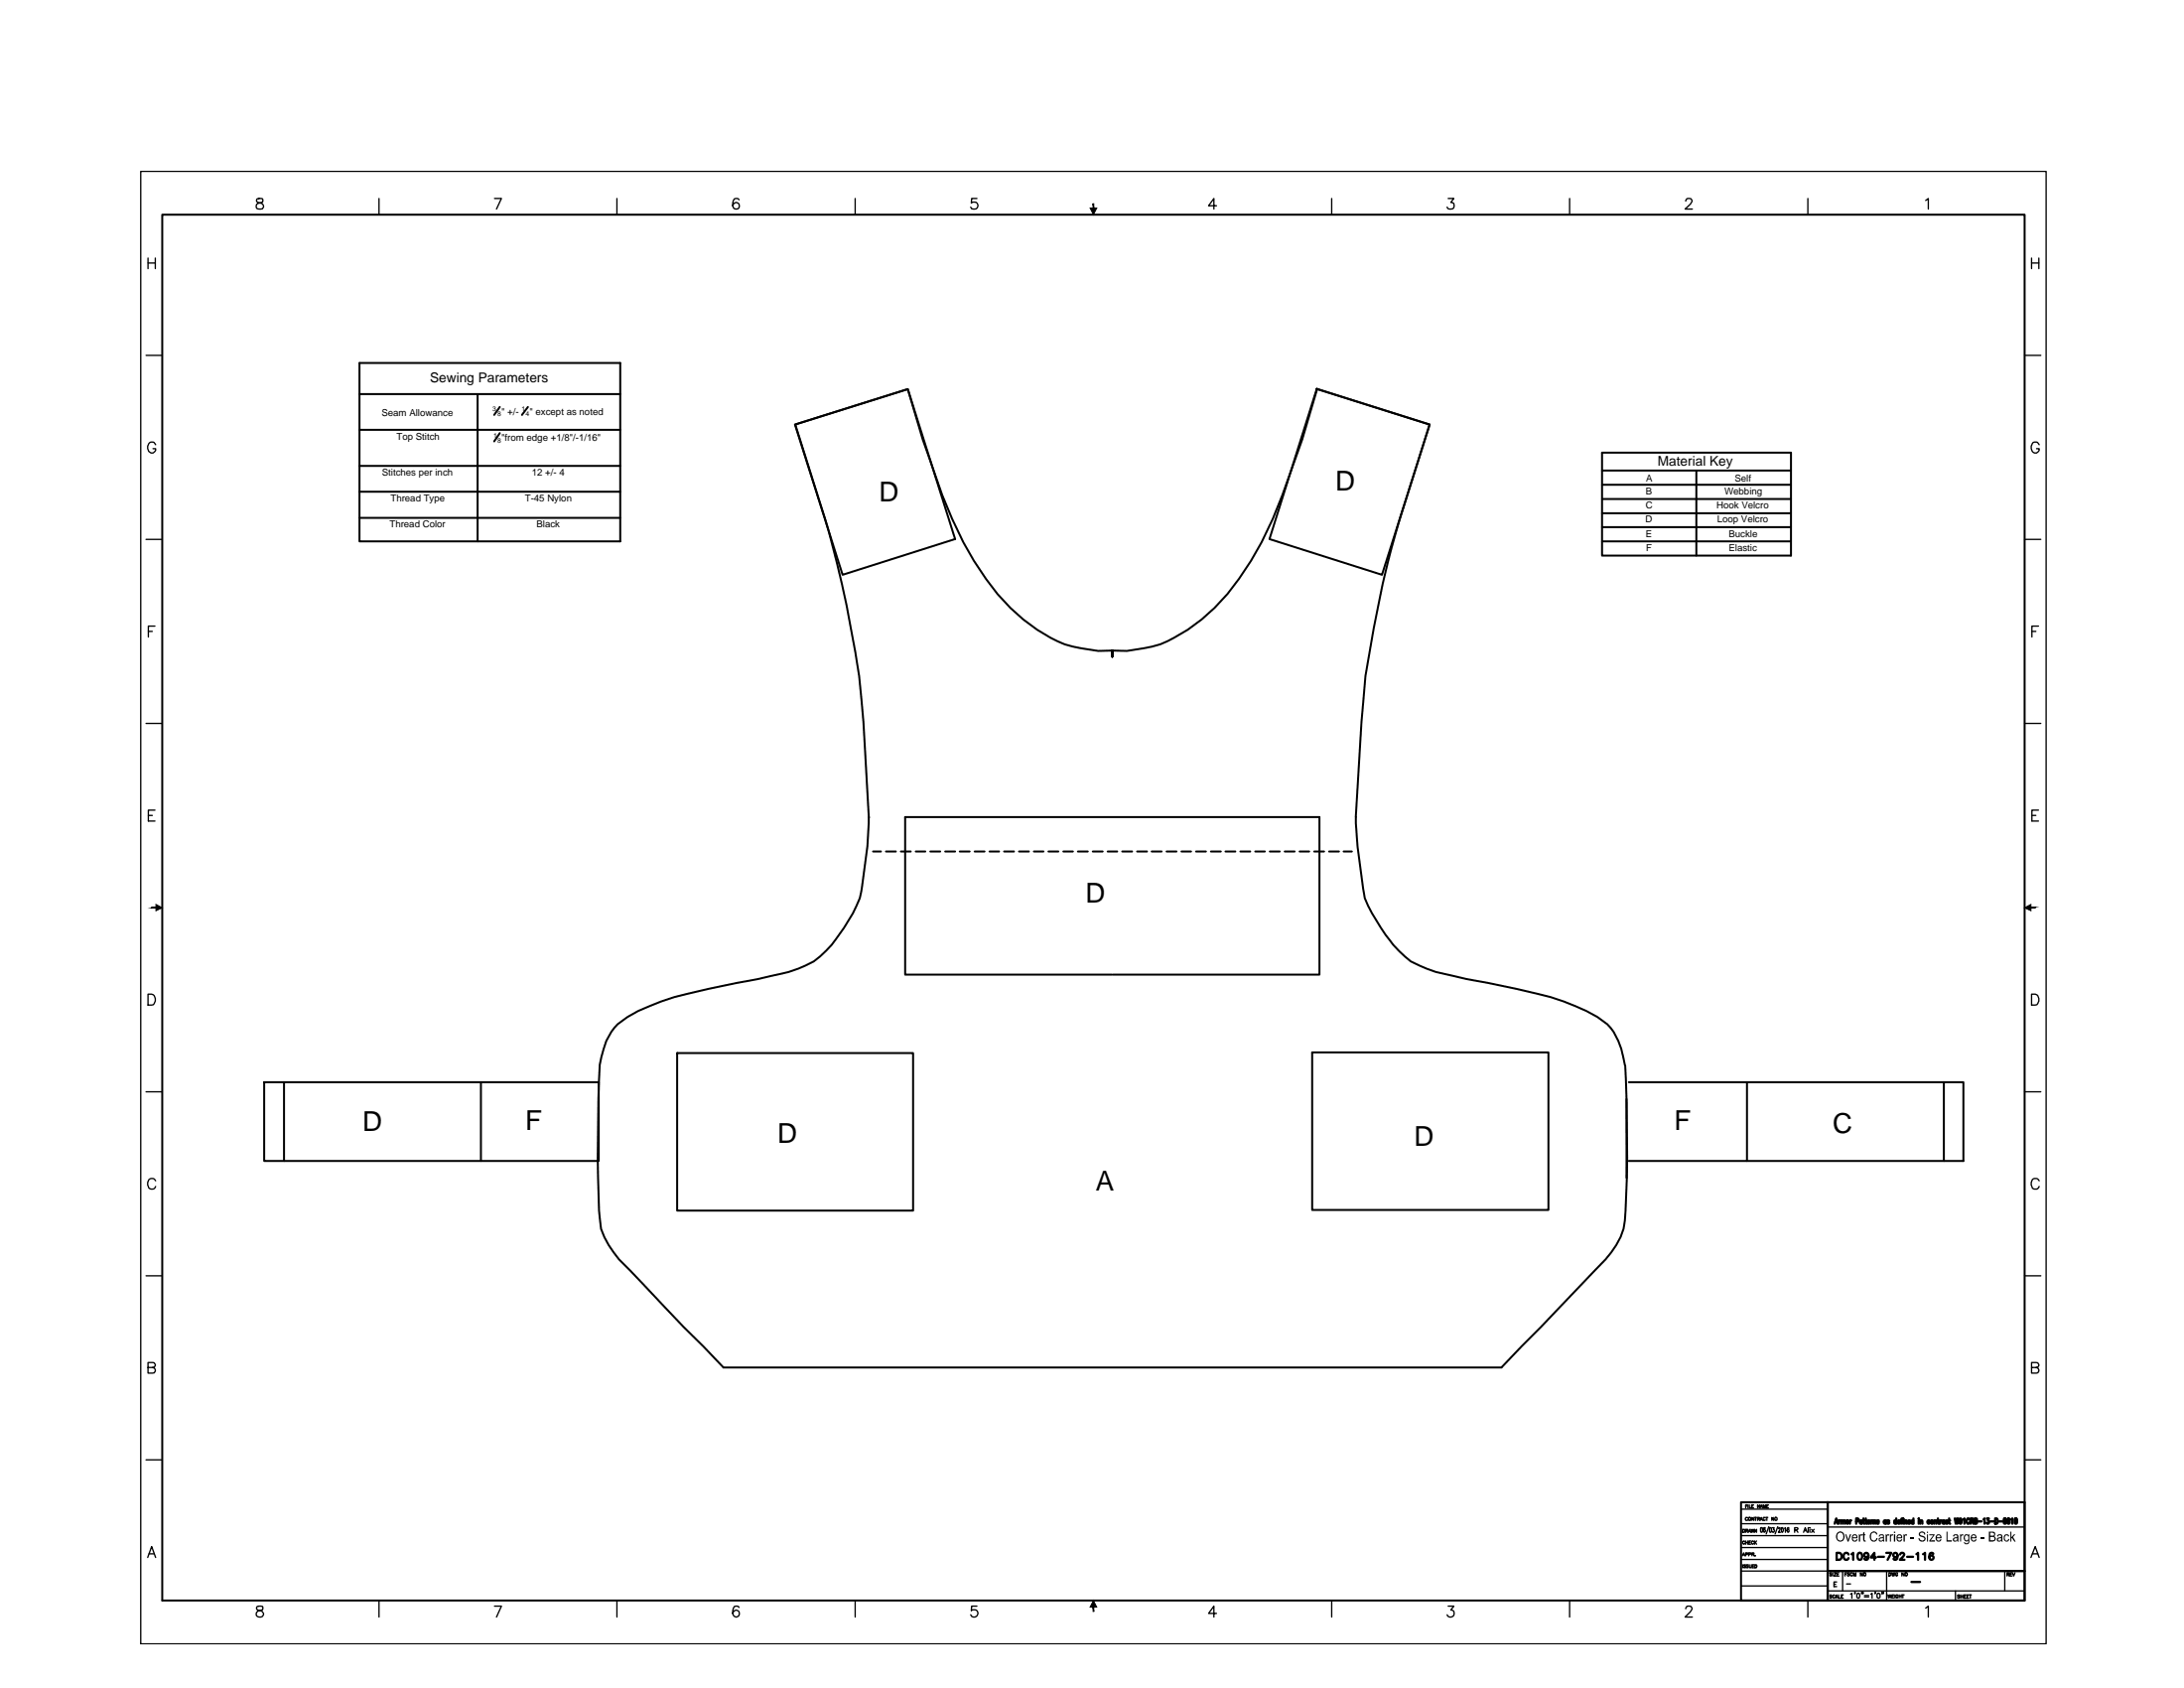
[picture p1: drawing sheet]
<svg xmlns="http://www.w3.org/2000/svg" width="279mm" height="216mm" viewBox="0 0 279 216" stroke-linecap="round" stroke-linejoin="round" font-family="sans-serif">
<!-- layer: T001L001 -->
<path d="M111.1 104.5a53.5 53.5 0 0 1-.9 9.6 14.6 14.6 0 0 1-2.9 5.5 12.3 12.3 0 0 1-3.2 3.4 16.5 16.5 0 0 1-5.4 1.8l-2.8 .6a128.9 128.9 0 0 0-9.7 2.1 30.1 30.1 0 0 0-5.9 2.6 6.4 6.4 0 0 0-3.1 4 10.2 10.2 0 0 0-.6 3.9 168.6 168.6 0 0 0 .2 18.1l.1 1.1a12.5 12.5 0 0 0 3.7 5.3l6.8 7.2 5.2 5.2M111.2 104.5l-.7-12.1a117.7 117.7 0 0 0-3.4-20.4 94.4 94.4 0 0 0-2.4-8.2l-3-9.5 14.4-4.5 1.9 6.4 .9 2.5a55.3 55.3 0 0 0 7.2 15.3 23.1 23.1 0 0 0 10.1 8.4l2.1 .5 2.2 .4 1.8-.1v.8v-.8l1.9 .1a14.8 14.8 0 0 0 6-1.7 23.3 23.3 0 0 0 8.3-7.6 43.6 43.6 0 0 0 5.6-10.7l2.5-7.1 1.9-6.4 14.4 4.5a284.8 284.8 0 0 0-4.9 15.9 183.4 183.4 0 0 0-3.3 16.3l-.5 5.9-.7 12.1a61.2 61.2 0 0 0 1 9.6l.1 .8a20.7 20.7 0 0 0 5.9 8.1 17.6 17.6 0 0 0 5.4 1.8l2.8 .6a128.9 128.9 0 0 1 9.7 2.1 30.1 30.1 0 0 1 6 2.6 6.8 6.8 0 0 1 3.3 5.1l.2 1.1a169.4 169.4 0 0 1 0 19.8 8.4 8.4 0 0 1-2.5 5l-13.3 13.8M115.8 104.5v20.2h26.5M168.8 104.5v20.2h-26.4" fill="none" stroke="#000" stroke-width=".25"/>
<!-- layer: 0 -->
<g fill="none" stroke="#000" stroke-width=".25">
<path d="M20.8 27.5h238.2v177.2h-238.2zM46 46.4h33.3v22.8h-33.3zM46 50.4h33.3M46 55h33.3M46 59.6h33.3M61.1 50.4v18.8M63.9 52.1l-.7 1M63.9 55.4l-.7 1.1M67.5 52.1l-.7 1M101.7 54.3l14.4-4.5 6.1 19.1-14.4 4.6zM168.5 49.7l14.4 4.6-6.1 19.2-14.4-4.6zM204.9 57.9h24.2v13.2h-24.2z"/>
<path d="M46 62.9h33.3M46 66.2h33.3M204.9 60.2h24.2M204.9 62h24.2M204.9 63.8h24.2M204.9 65.6h24.2M204.9 67.4h24.2M204.9 69.2h24.2M217 60.2v10.9M111.7 108.9h1M113.3 108.9h1.3M115.2 108.9h1.3"/>
<path d="M115.8 104.5h53M117.2 108.9h1.2M119 108.9h1.3M120.9 108.9h1.3M122.8 108.9h1.3M124.7 108.9h1.3M126.6 108.9h1.2M128.5 108.9h1.2M130.4 108.9h1.2M132.3 108.9h1.2M134.1 108.9h1.3M136 108.9h1.3"/>
<path d="M137.9 108.9h1.3M139.8 108.9h1.3M141.7 108.9h1.2M143.6 108.9h1.2M145.5 108.9h1.2M147.3 108.9h1.3M149.2 108.9h1.3M151.1 108.9h1.3M153 108.9h1.3M154.9 108.9h1.3M156.8 108.9h1.2M158.7 108.9h1.2"/>
<path d="M160.6 108.9h1.2M162.4 108.9h1.3M164.4 108.9h1.2M166.3 108.9h1.2M168.1 108.9h1.3M170 108.9h1.3M171.9 108.9h1M33.8 138.4h42.8v10.1h-42.8zM36.3 138.4v10.1M61.5 138.4v10.1M86.6 134.7h30.2v20.1h-30.2zM167.9 134.6h30.2v20.2h-30.2z"/>
<path d="M208.4 138.4h42.8v10.1h-42.8M223.5 138.4v10.1M248.7 138.4v10.1M208.1 140.6v10.1M92.6 174.9h99.5M222.7 192.1h36.3v12.6h-36.3z"/>
</g>
<!-- layer: AM_BOR -->
<g fill="#000" stroke="#000" stroke-width=".13">
<path d="M139.5 26.6h.8l-.4 .9zM20 115.7l.8 .4-.8 .4zM259 116.1l.8-.4v.8zM139.9 204.7l.4 .9h-.8z"/>
<path d="M139.8 26.1l.1 .5v-.5zM139.8 26.1l.1 .5h-.1z"/>
<path d="M19.4 116v.1l.6-.1zM19.4 116.1l.6-.1v.1z"/>
<path d="M259.8 116.1h.6v-.1zM259.8 116h.6l-.6 .1z"/>
<path d="M139.8 205.6v.5h.1zM139.8 205.6h.1v.5z"/>
</g>
<g fill="none" stroke="#000" stroke-width=".17">
<path d="M18 21.9h243.8v188.4h-243.8zM18.9 33.6h1M18.9 33v1.4M19.9 33v1.4M32.9 25.4l-.1 .3 .2 .2a.63 .63 0 0 1 .7 .4 .37 .37 0 0 1-.3 .4h-.5a.42 .42 0 0 1-.1-.4 .42 .42 0 0 1 .4-.3l.4-.1v-.5zM48.5 25.4v2.1M63.3 25.4h.8l-.6 1.3M78.9 25.4v2.1M94.5 25.6a.41 .41 0 0 0-.7 0 .9 .9 0 0 0 .2 1.1 .42 .42 0 0 0 .6-.2 .42 .42 0 0 0-.4-.6 .42 .42 0 0 0-.5 .4M109.4 25.4v2.1M125 25.4h-.7v.6a.49 .49 0 0 1 .7 0 .49 .49 0 0 1-.1 .7 .49 .49 0 0 1-.7-.2M155.6 26.3h-1l.7-.9v1.3"/>
<path d="M170.4 25.4v2.1M185.3 25.4h.7l-.4 .5a.44 .44 0 0 1 .4 .5 .44 .44 0 0 1-.6 .3h-.1l-.2-.2M200.8 25.4v2.1M215.7 25.7v-.2a.43 .43 0 0 1 .8 .1l-.2 .5-.7 .6h.9M231.3 25.4v2.1M246.4 25.6l.3-.2v1.3M259.9 33v1.4M259.9 33.6h.9M260.8 33v1.4M18.7 45.5h2.1M19.9 56.9a.52 .52 0 0 0-.6-.4 .52 .52 0 0 0-.4 .6 .61 .61 0 0 0 .1 .6 .61 .61 0 0 0 .7 .2l.2-.3v-.2h-.3M259 45.5h2.1"/>
<path d="M260.9 56.9a.52 .52 0 0 0-.6-.4 .52 .52 0 0 0-.4 .6v.3a.51 .51 0 0 0 .5 .5 .51 .51 0 0 0 .5-.5h-.4M18.7 69h2.1M259 69h2.1M18.7 92.5h2.1M19 80.8h.5M19.8 80.1h-.8v1.4M259 92.5h2.1M259.9 80.8h.5M260.8 80.1h-.9v1.4M19 104.3h.5M19.8 103.6h-.8v1.4h.8M259.9 104.3h.5"/>
<path d="M260.8 103.6h-.9v1.4h.9M18.7 139.6h2.1M18.9 127.2h.5a.81 .81 0 0 1 .2 1.3l-.7 .1zM259 139.6h2.1M259.9 127.2h.5a.81 .81 0 0 1 .2 1.3l-.7 .1zM19.9 151a.53 .53 0 0 0-.6-.3 .53 .53 0 0 0-.4 .5 .81 .81 0 0 0 .4 .9 .46 .46 0 0 0 .6-.3M260.9 151a.53 .53 0 0 0-.6-.3 .53 .53 0 0 0-.4 .5v.4a.52 .52 0 0 0 .4 .5 .52 .52 0 0 0 .6-.3M18.7 163.2h2.1M18.9 174.9h.6a.36 .36 0 0 0 .4-.4l-.2-.2h-.8v1.3h.6a.35 .35 0 0 0 .4-.2 .35 .35 0 0 0-.2-.4l-.2-.1M259 163.2h2.1M259.9 174.9h.6a.36 .36 0 0 0 .3-.4l-.1-.2h-.8v1.3h.6a.35 .35 0 0 0 .3-.2 .35 .35 0 0 0-.1-.4l-.2-.1M18.7 186.7h2.1"/>
<path d="M18.9 199.2l.5-1.4 .5 1.4M19.1 198.7h.6M222.7 194.9h11.1M222.7 196.4h11.1M222.7 197.9h11.1M222.7 193h11.1M222.7 199.5h11.1M222.9 199l.2-.4 .1 .4M222.9 195.6a.22 .22 0 0 1 .3 .1 .22 .22 0 0 1 0 .3h-.3zM223 198.9h.2M223.2 197.2a.17 .17 0 0 0-.3 0 .17 .17 0 0 0 .1 .3h.1l.1-.1M223.3 195.8h.3v-.2h-.3v.4"/>
<path d="M223.3 198.8h.3v-.1l-.3-.1v.4M223.3 192.6h.1M223.3 197.1v.4M223.3 197.3h.3M223.4 195.8l.2 .2M223.5 192.5h-.2v.4M223.6 194.2a.16 .16 0 0 0-.2-.1 .16 .16 0 0 0-.1 .1v.1a.16 .16 0 0 0 .1 .2 .16 .16 0 0 0 .2-.1M223.6 197.1v.4M223.6 192.5v.4M223.7 196l.1-.4 .2 .4M223.7 198.8h.3v-.2h-.3v.4M223.7 195.9h.2"/>
<path d="M223.7 197.3h.2M223.8 192.5v.4h.2M224 197.1h-.3v.4h.3M224 195.6l.1 .4 .1-.4 .1 .4 .1-.4M224.1 192.6h.2M224.1 198.8h.3v-.1l-.3-.1v.4M224.3 198.8l.1 .2M224.3 192.5h-.2v.4h.2M224.3 197.2v-.1a.18 .18 0 0 0-.3 .2 .18 .18 0 0 0 .3 .2v-.1M224.4 194.1v.4l-.3-.4v.4M224.5 197.1v.4M224.5 194.1h.2"/>
<path d="M224.6 199h.1M224.6 197.3l.1 .2M224.6 194.1v.4M224.7 195.6v.4l-.2-.4v.4M224.7 197.1l-.2 .3M224.8 194.3h.3v-.2h-.3v.4M225 194.3l.1 .2M225.1 192.5v.4l-.3-.4v.4M225.2 192.9l.1-.4 .2 .4M225.2 194.5l.1-.4 .2 .4M225.2 192.7h.2M225.2 194.3h.2"/>
<path d="M225.3 195.4l.2 .1v.4l-.1 .1-.2-.1zM225.6 192.9v-.4l.1 .4 .2-.4v.4M225.8 194.2v-.1h-.2v.4l.2-.1M225.8 195.5v-.1l-.2 .1 .1 .4a.17 .17 0 0 0 .2-.1 .17 .17 0 0 0-.2-.2l-.1 .2M225.9 194.1h.3M226 192.6h.2M226 194.1v.4M226.2 192.5h-.2v.4h.2M226.3 195.3l-.4 .9M226.4 195.4h.1a.37 .37 0 0 1 0 .6l-.1-.1zM226.8 195.4h.2l-.1 .2a.18 .18 0 0 1 .1 .2 .18 .18 0 0 1-.2 .1M226.9 194.1v.4l-.2-.4v.4"/>
<path d="M227.4 195.3l-.3 .9M227.5 195.5l.1-.1h.1v.2l-.2 .4h.3M227.9 195.4h.1a.34 .34 0 0 1 0 .6l-.1-.1zM228.3 195.5l.1-.1v.6M228.9 195.5l-.1-.1a.37 .37 0 0 0-.1 .6 .17 .17 0 0 0 .2-.2 .17 .17 0 0 0-.2-.1l-.1 .1M229.6 195.7h.3l.1-.2-.1-.1h-.3v.6M229.8 195.7l.2 .3M230.7 196l.2-.6 .3 .6M230.8 195.8h.3M231.3 195.4v.6M231.5 195.4h.1M231.5 195.6v.4"/>
<path d="M231.7 195.6l.4 .4M232.1 195.6l-.4 .4M233.8 195.3h25.2M259 186.7h2.1M259.8 199.2l.6-1.4 .5 1.4M260 198.7h.7M32.9 205.5l-.1 .3 .2 .1a.63 .63 0 0 1 .7 .5 .46 .46 0 0 1-.6 .4l-.3-.1a.43 .43 0 0 1 .4-.7l.4-.1v-.4zM48.5 204.7v2.1M63.3 205.4h.8l-.6 1.4M78.9 204.7v2.1M94.5 205.6a.41 .41 0 0 0-.7 .1 .79 .79 0 0 0 .4 1.1 .44 .44 0 0 0 .4-.4 .44 .44 0 0 0-.4-.4 .44 .44 0 0 0-.5 .4M109.4 204.7v2.1"/>
<path d="M125 205.4h-.7v.6a.49 .49 0 0 1 .7 0 .49 .49 0 0 1-.1 .8 .49 .49 0 0 1-.7-.3M155.6 206.4h-1l.7-1v1.4M170.4 204.7v2.1M185.3 205.4h.7l-.4 .5a.46 .46 0 0 1 .4 .6 .46 .46 0 0 1-.6 .3l-.3-.3M200.8 204.7v2.1M215.7 205.8v-.2a.43 .43 0 0 1 .8 .1l-.2 .4-.7 .7h.9M222.7 202.8h11.1M222.7 200.9h11.1M222.9 200.1v.4M223.3 200.2h-.2l.2 .1v.2h-.2M223.7 200.2h-.3l.3 .1-.1 .2h-.2M223.8 200.1v.4h.2v-.4"/>
<path d="M224.2 200.3h.1M224.4 200.1h-.2v.4h.2M224.5 200.1a.21 .21 0 0 1 .2 .2 .21 .21 0 0 1 0 .2h-.2zM231.3 204.7v2.1M233.8 203.5h25.2M234.3 201.2h-.2v.1l.2 .1-.1 .2-.1-.1M234.3 204.1l-.1-.1-.1 .1 .2 .1-.1 .2-.1-.1M234.5 201.2v.4M234.6 201.2h.3l-.3 .4h.3M234.6 202.6h.2M234.8 204.1a.2 .2 0 0 0-.4 0 .21 .21 0 0 0 .3 .3l.1-.1M234.8 204.4l.2-.4 .1 .4"/>
<path d="M234.9 204.3h.1M235 202.3h-.4v.6h.4M235 201.4h.2M235.2 204v.4h.2M235.3 201.2h-.3v.4h.3M235.6 204.2h.1M235.7 200.9v2.6M235.8 204h-.2v.4h.2M236 201.4h.1M236.2 201.2h-.2v.4M236.2 202.6h.5M236.6 201.2h-.2v.1l.2 .1v.1l-.1 .1-.2-.1"/>
<path d="M236.7 203.9l.2-.1v.6M237 201.2a.18 .18 0 0 0-.3 0 .18 .18 0 0 0 0 .3 .18 .18 0 0 0 .3 0M237.1 201.6v-.4l.2 .4 .1-.4v.4M237.3 203.7v.2M237.6 203.8h.1a.34 .34 0 0 1 .2 .3 .34 .34 0 0 1-.2 .3l-.2-.1v-.4zM238.2 203.7l-.1 .2M238.3 201.2v.4l-.3-.4v.4M238.4 203.7l-.1 .2M238.4 201.2h.1a.21 .21 0 0 1 .2 .1 .21 .21 0 0 1-.2 .3l-.1-.2zM238.5 204.1h.6M238.5 204.2h.6M239.3 203.9l.2-.1v.6"/>
<path d="M239.9 203.7v.2M240.2 203.8h.1a.3 .3 0 0 1 .2 .3 .3 .3 0 0 1-.3 .3l-.1-.1v-.4zM240.8 203.7l-.1 .2M240.9 203.7v.2M241.4 200.9v3.8M241.5 204l.1 .4 .1-.4 .1 .4 .1-.4M241.7 201.2h.1a.22 .22 0 0 1 .1 .2 .22 .22 0 0 1-.2 .2zM242 201.2l.1 .4 .1-.4 .1 .4 .1-.4M242 204.2h.2M242.3 204h-.3v.4h.3M242.4 204v.4M242.8 201.2a.18 .18 0 0 0-.3 .1 .18 .18 0 0 0 .2 .2l.1-.1h-.1"/>
<path d="M242.8 204.1v-.1a.18 .18 0 0 0-.3 .2 .18 .18 0 0 0 .3 .1l-.1-.1M243 204.2h.2M243 204v.4M243.2 204v.4M243.3 204h.3M243.4 204v.4M243.6 201.2v.4l-.3-.4v.4M243.7 201.2h.1a.19 .19 0 0 1 .2 .1 .19 .19 0 0 1-.2 .2zM246.4 205.7l.3-.3v1.4M250.2 203.5v1.2M250.7 204.1l-.1-.1-.2 .1 .3 .2-.1 .1-.2-.1M250.8 204v.4"/>
<path d="M250.8 204.2h.3M251.1 204v.4M251.3 204.2h.1M251.5 204h-.2v.4h.2M251.6 204.2h.2M251.9 204h-.3v.4h.3M251.9 204h.3M252.1 204v.4M256.5 200.9v2.6M256.8 201.4l.2-.1v-.1h-.2v.4M256.9 201.4l.1 .2M257.1 201.4h.2"/>
<path d="M257.4 201.2h-.3v.4h.3M257.4 201.2l.2 .4 .2-.4"/>
<circle cx="223.8" cy="194.3" r=".18"/>
<circle cx="227.2" cy="194.3" r=".18"/>
</g>
<g fill="none" stroke="#000" stroke-width=".3">
<path d="M233.8 192.1v12.6M234.7 194.9l.2-.7 .2 .7M234.8 194.7h.2M235 198.6h.3a.47 .47 0 0 1 .3 .5 .47 .47 0 0 1-.3 .4h-.3zM235.2 194.5v.4M235.4 194.5h-.1l-.1 .1M235.5 194.6l.1-.1h.1l.1 .4M235.5 194.5v.4M235.8 194.6l.1-.1h.1v.4M236.5 198.8a.33 .33 0 0 0-.4-.2 .33 .33 0 0 0-.2 .4v.2a.33 .33 0 0 0 .2 .3 .33 .33 0 0 0 .4-.2M236.7 194.5v.4M236.8 194.5l-.1 .1"/>
<path d="M236.9 198.8l.2-.2v.9M237.5 194.6h.2l.1-.1-.1-.3h-.2v.7M237.8 198.7a.29 .29 0 0 1 .4 .1v.2a.38 .38 0 0 1-.3 .5 .57 .57 0 0 1-.1-.8zM238.2 194.5h-.1a.19 .19 0 0 0-.2 .2 .19 .19 0 0 0 .2 .1h.1M238.2 194.5v.4M238.4 194.5h.1M238.4 194.2v.6l.1 .1M238.6 194.5h.2M238.7 194.2v.6l.1 .1M238.9 194.6h.3l-.1-.1a.22 .22 0 0 0-.2 .2 .22 .22 0 0 0 .2 .2l.1-.1M239 198.9a.28 .28 0 0 1-.4 .2 .28 .28 0 0 1-.1-.4 .28 .28 0 0 1 .5 0v.2a.42 .42 0 0 1-.3 .6l-.2-.1M239.4 194.5v.4"/>
<path d="M239.5 194.5l-.1 .1M239.7 194.6v-.1h.2v.4M239.7 194.5v.4M240 199.2h-.7l.5-.6v.9M240.3 199.1h.7M240.3 194.5h-.2l.2 .2v.1l-.1 .1-.1-.1M241.3 194.5h-.2l-.1 .1 .1 .3 .2-.1M241.3 194.5v.4M241.3 198.6h.6l-.4 .9M241.7 194.5h-.3v.1l.3 .2-.1 .1-.2-.1M242.6 194.5h-.1a.22 .22 0 0 0-.2 .2 .22 .22 0 0 0 .2 .2l.1-.1M242.6 194.2v.7"/>
<path d="M242.8 194.6h.2v-.1h-.2v.2l.1 .2 .1-.1M242.8 198.9a.28 .28 0 0 1-.4 .2 .28 .28 0 0 1-.1-.4 .28 .28 0 0 1 .4 0l.1 .2a.42 .42 0 0 1-.4 .6l-.2-.1M243.1 198.8l.2-.2 .2 .1 .1 .1-.1 .3-.5 .4h.6M243.2 194.5h.1M243.3 194.2l-.1 .1v.6M243.5 194.2v.1zM243.5 194.5v.4M243.7 194.6v-.1h.2v.4M243.7 194.5v.4M244 199.1h.7M244.1 194.6h.3l-.1-.1a.22 .22 0 0 0-.2 .2 .22 .22 0 0 0 .2 .2l.1-.1M244.8 194.5h-.1a.22 .22 0 0 0-.2 .2 .22 .22 0 0 0 .2 .2l.1-.1"/>
<path d="M244.8 194.2v.7M245.2 198.8l.2-.2v.9M245.5 194.2v.1zM245.5 194.5v.4M245.7 194.6v-.1h.2v.4M245.7 194.5v.4M246 198.8l.3-.2v.9M246.9 194.5h-.3v.1l.1 .3 .2-.1M247.1 194.5a.22 .22 0 0 1 .2 .2 .22 .22 0 0 1-.2 .2l-.1-.2zM247.3 198.7a.29 .29 0 0 0-.4 .1 .52 .52 0 0 0 .2 .7 .28 .28 0 0 0 .3-.3 .28 .28 0 0 0-.3-.2 .28 .28 0 0 0-.3 .2M247.5 194.6v-.1h.2v.4M247.5 194.5v.4"/>
<path d="M247.9 194.5h.1M247.9 194.2v.6l.1 .1M248.2 194.5v.4M248.4 194.5h-.1l-.1 .1M248.8 194.5h-.2a.19 .19 0 0 0-.1 .2 .19 .19 0 0 0 .3 .1M248.8 194.5v.4M249.2 194.5h-.2l-.1 .1 .1 .3 .2-.1M249.3 194.5h.2M249.4 194.2v.6l.1 .1M250.1 194.2l.1 .7 .1-.7 .1 .7 .1-.7M251 194.5h-.1a.17 .17 0 0 1-.2 .1 .17 .17 0 0 1 0-.3l.1-.1a.41 .41 0 0 1 0 .7l-.1-.1M251.2 194.3l.1-.1v.7"/>
<path d="M251.9 194.4l-.1-.2a.37 .37 0 0 0-.2 .3 .37 .37 0 0 0 .2 .4l.1-.2M252.1 194.5h.3v-.2l-.3-.1v.7M252.3 194.5l.1 .4M252.6 194.5h.3l-.1-.3h-.2v.7l.3-.1v-.2l-.1-.1M253.1 194.6h.4M253.8 194.3l.1-.1v.7M254.2 194.2h.2l-.1 .3h.1a.22 .22 0 0 1 .1 .2 .22 .22 0 0 1-.3 .1h-.1M254.6 194.6h.5M255.2 194.2a.34 .34 0 0 1 .4 .3 .34 .34 0 0 1-.4 .4zM255.7 194.6h.5M256.4 194.3l.1-.1a.42 .42 0 0 1 0 .7l-.2-.1zM256.9 194.3v-.1a.42 .42 0 0 1 0 .7l-.1-.1z"/>
<path d="M257.3 194.3l.1-.1v.7M257.8 194.3l.1-.1a.42 .42 0 0 1 0 .7l-.2-.1zM233.8 200.9h25.2M244.5 202.3h1.1"/>
<circle cx="236.3" cy="194.7" r=".2"/>
</g>
<g fill="#000">
<path d="M236.1 196.2h.1l.2 .8 .3-.8h.1l-.3 1h-.1zM237.8 196.2h.1v.2l.1-.2 .3 .1-.1 .1h-.1l-.1 .1v.7h-.2zM238.4 196l.1-.1v.3h.1v.2h-.1v.6h.1l.1 .2h-.2l-.1-.2v-.6h-.1zM239.3 196.1a.47 .47 0 0 1 .5-.2 .47 .47 0 0 1 .4 .3l-.2 .1a.36 .36 0 0 0-.4-.3 .36 .36 0 0 0-.2 .5 .38 .38 0 0 0 .1 .5 .38 .38 0 0 0 .5-.1v-.2l.2 .1a.52 .52 0 0 1-.6 .4 .52 .52 0 0 1-.4-.7zM241.2 196.2h.2v.2v-.2l.3 .1v.1h-.2l-.1 .1v.7h-.2zM241.8 196.2h.1v.2l.1-.2h.2v.2h-.2l-.1 .1v.7h-.1zM243.5 196.2h.1v.2l.1-.2 .3 .1-.1 .1h-.1l-.1 .1v.7h-.2zM244.4 196.6h.5v.2h-.5zM245.5 196h.1a.44 .44 0 0 1 .7 .2l-.2 .1a.26 .26 0 0 0-.2-.3 .26 .26 0 0 0-.3 .3l.4 .2a.39 .39 0 0 1 .3 .5 .39 .39 0 0 1-.6 .1l-.3-.3h.2a.29 .29 0 0 0 .3 .3 .29 .29 0 0 0 .2-.4l-.3-.1a.38 .38 0 0 1-.3-.6zM246.8 196.2h.7l-.5 .8h.5v.2h-.7v-.2l.5-.6h-.5zM249 195.9h.1v1.1h.6v.2h-.7zM250.8 196.2h.1v.2l.1-.2h.2l-.1 .2h-.1l-.1 .1v.7h-.1z"/>
<path d="M253.4 196.6h.4v.2h-.4zM256.4 196.3h.1a.33 .33 0 0 1 .5 .2h-.1a.22 .22 0 0 0-.3-.1 .22 .22 0 0 0-.1 .3 .28 .28 0 0 0 .1 .3 .28 .28 0 0 0 .3 0v-.2h.2a.38 .38 0 0 1-.5 .4 .38 .38 0 0 1-.3-.6zM257.2 195.9h.1v.7l.4-.4h.1l-.3 .4 .4 .6h-.2l-.3-.5-.1 .1v.4h-.1z"/>
<path d="M235 196.1l.3-.2h.4l.3 .5-.1 .4a.53 .53 0 0 1-.6 .4 .53 .53 0 0 1-.4-.6zM235.2 196.1a.49 .49 0 0 0-.2 .6 .49 .49 0 0 0 .6 .3l.2-.3a.44 .44 0 0 0-.1-.5 .44 .44 0 0 0-.5-.1z"/>
<path d="M237 196.3h.1a.39 .39 0 0 1 .4 0 .39 .39 0 0 1 .1 .5h-.6a.24 .24 0 0 0 .2 .3 .24 .24 0 0 0 .3-.2h.1a.39 .39 0 0 1-.5 .3 .39 .39 0 0 1-.2-.6zM237.1 196.5l-.1 .1h.5l-.1-.2z"/>
<path d="M240.4 196.3a.42 .42 0 0 1 .6 .1l.1 .8h-.2v-.2a.3 .3 0 0 1-.4 .2 .3 .3 0 0 1-.2-.4 .3 .3 0 0 1 .4-.2 .15 .15 0 0 0 .2-.2 .15 .15 0 0 0-.3 0l-.1 .1h-.2zM240.5 196.8a.2 .2 0 0 0 .1 .3 .2 .2 0 0 0 .3-.2v-.2z"/>
<path d="M242.3 195.9h.2v.2h-.2zM242.3 196.2h.2v1h-.2z"/>
<path d="M242.8 196.3a.39 .39 0 0 1 .4 0 .39 .39 0 0 1 .1 .5h-.5a.24 .24 0 0 0 .1 .2 .24 .24 0 0 0 .3-.1h.1a.39 .39 0 0 1-.5 .3 .39 .39 0 0 1-.2-.6zM242.8 196.5v.1h.4l-.1-.2z"/>
<path d="M246.5 195.9h.1v.2h-.1zM246.5 196.2h.1v1h-.1z"/>
<path d="M247.8 196.3a.39 .39 0 0 1 .5 0 .39 .39 0 0 1 .1 .5h-.7a.25 .25 0 0 0 .2 .2 .25 .25 0 0 0 .3-.1h.2a.41 .41 0 0 1-.6 .2 .41 .41 0 0 1-.1-.6zM247.9 196.4l-.1 .2h.4l-.1-.2z"/>
<path d="M249.9 196.3h.1a.35 .35 0 0 1 .3-.1 .35 .35 0 0 1 .2 .3l.1 .7h-.2v-.2a.29 .29 0 0 1-.4 .2 .29 .29 0 0 1-.2-.4 .29 .29 0 0 1 .4-.2 .15 .15 0 0 0 .2-.2 .15 .15 0 0 0-.3 0l-.1 .1h-.1zM250 196.8a.2 .2 0 0 0 .3 .2 .2 .2 0 0 0 0-.3z"/>
<path d="M251.3 196.3l.4-.1 .1 .2v-.2h.1v.8a.35 .35 0 0 1-.2 .5 .35 .35 0 0 1-.4-.3l.1 .1a.22 .22 0 0 0 .3 .1 .22 .22 0 0 0 .1-.4 .36 .36 0 0 1-.5 .1 .36 .36 0 0 1-.1-.5zM251.5 196.4l-.1 .2a.24 .24 0 0 0 .1 .3 .24 .24 0 0 0 .3 0 .33 .33 0 0 0 0-.4 .33 .33 0 0 0-.3-.1z"/>
<path d="M252.2 196.4a.4 .4 0 0 1 .5-.2 .4 .4 0 0 1 .2 .6h-.7a.26 .26 0 0 0 .2 .2 .26 .26 0 0 0 .3-.1h.2a.41 .41 0 0 1-.6 .2 .41 .41 0 0 1-.1-.6zM252.4 196.4l-.1 .2h.4l-.1-.2z"/>
<path d="M254.4 195.9h.5a.33 .33 0 0 1 .3 .2 .33 .33 0 0 1-.1 .4h.1a.38 .38 0 0 1 .1 .4 .38 .38 0 0 1-.4 .3h-.5zM254.6 196v.4h.3a.2 .2 0 0 0 .2-.2 .2 .2 0 0 0-.3-.2zM254.6 196.6v.4h.3a.22 .22 0 0 0 .3-.2 .22 .22 0 0 0-.3-.2z"/>
<path d="M255.5 196.4l.1-.1a.35 .35 0 0 1 .4-.1 .35 .35 0 0 1 .2 .3v.7h-.2v-.2a.31 .31 0 0 1-.4 .1 .31 .31 0 0 1 0-.4l.1-.1a.17 .17 0 0 0 .3 0 .17 .17 0 0 0-.1-.3 .17 .17 0 0 0-.2 .1l-.1 .1h-.1zM255.7 196.8a.19 .19 0 0 0 .1 .3 .19 .19 0 0 0 .2-.2v-.2z"/>
</g>
<g font-size="3.5">
<text x="112.5" y="64.2">D</text>
<text x="170.8" y="62.8">D</text>
<text x="138.9" y="115.4">D</text>
<text x="46.4" y="144.7">D</text>
<text x="67.2" y="144.5">F</text>
<text x="99.5" y="146.1">D</text>
<text x="180.9" y="146.6">D</text>
<text x="214.2" y="144.6">F</text>
<text x="234.5" y="144.9">C</text>
<text x="140.2" y="152.2">A</text>
</g>
<g font-size="1.7">
<text x="55" y="48.9">Sewing Parameters</text>
<text x="212.1" y="59.5">Material Key</text>
</g>
<g font-size="1.2">
<text x="48.8" y="53.2">Seam Allowance</text>
<text x="64.1" y="53">&quot; +/-</text>
<text x="67.7" y="53">&quot; except as noted</text>
<text x="50.7" y="56.2">Top Stitch</text>
<text x="64.1" y="56.4">&quot;from edge +1/8&quot;/-1/16&quot;</text>
<text x="48.9" y="60.8">Stitches per inch</text>
<text x="50" y="64.1">Thread Type</text>
<text x="67.2" y="64.1">T-45 Nylon</text>
<text x="68" y="60.8">12 +/- 4</text>
<text x="210.5" y="63.2">B</text>
<text x="210.5" y="65.1">C</text>
<text x="210.6" y="61.5">A</text>
<text x="219.6" y="65">Hook Velcro</text>
<text x="220.6" y="63.2">Webbing</text>
<text x="221.9" y="61.5">Self</text>
<text x="49.8" y="67.5">Thread Color</text>
<text x="68.6" y="67.4">Black</text>
<text x="210.5" y="66.8">D</text>
<text x="210.5" y="68.7">E</text>
<text x="210.6" y="70.5">F</text>
<text x="219.7" y="66.8">Loop Velcro</text>
<text x="221.2" y="68.7">Buckle</text>
<text x="221.2" y="70.5">Elastic</text>
</g>
<g font-size=".8">
<text x="63" y="52.6">3</text>
<text x="63.6" y="53.2">8</text>
<text x="66.7" y="52.6">1</text>
<text x="67.2" y="53.2">4</text>
<text x="63.1" y="56">1</text>
<text x="63.6" y="56.6">8</text>
</g>
</svg>
